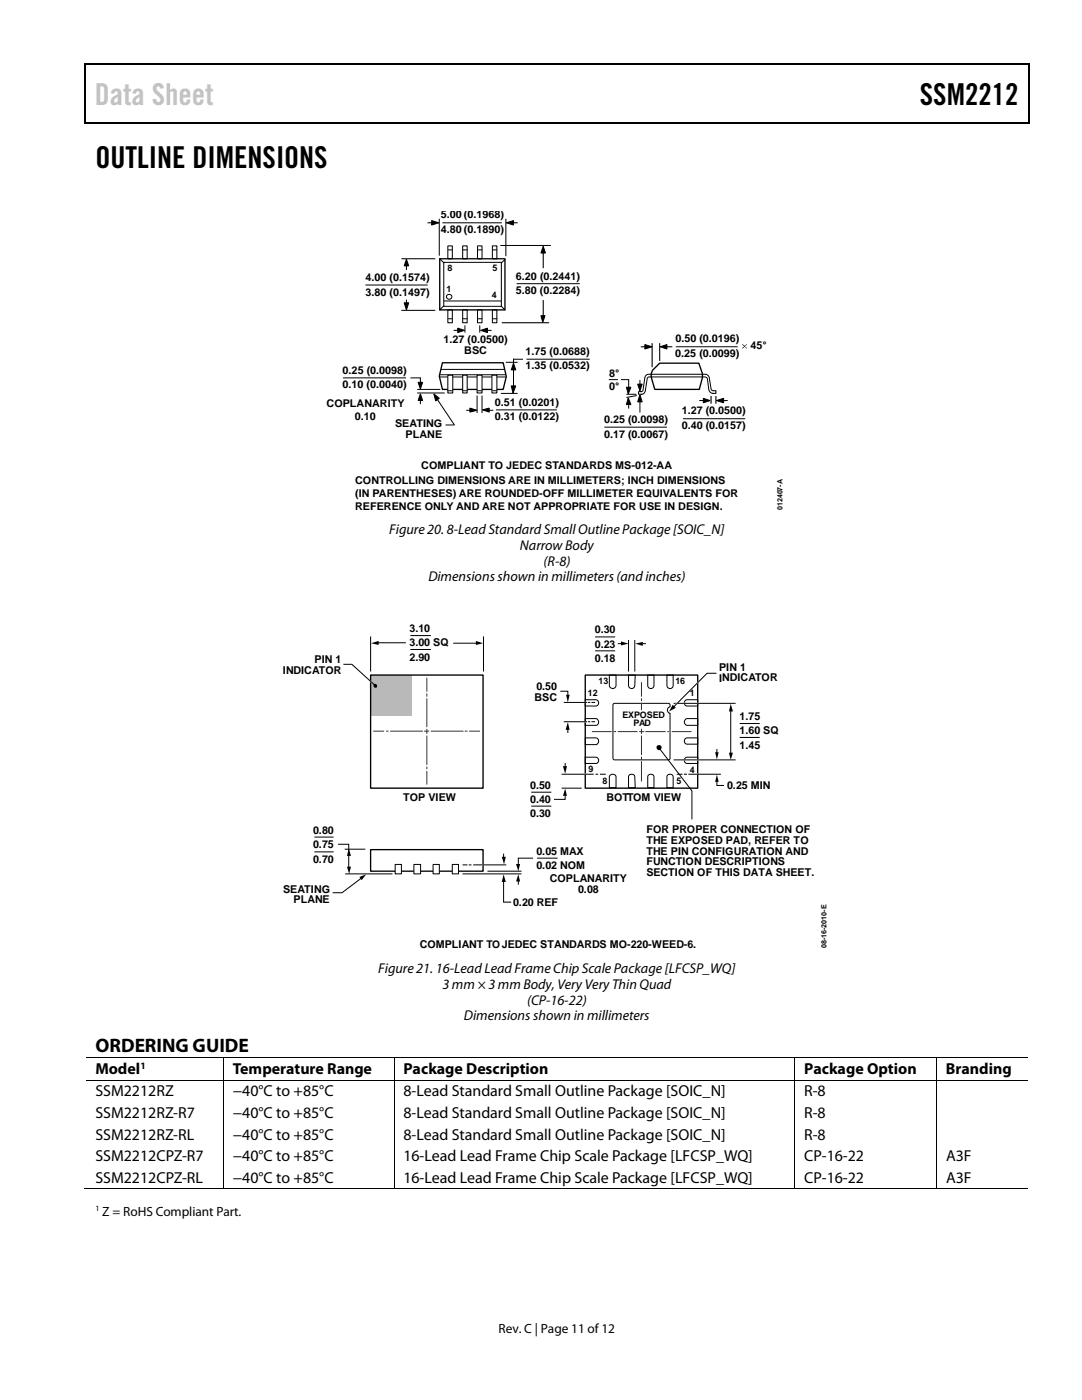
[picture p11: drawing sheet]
<svg xmlns="http://www.w3.org/2000/svg" width="216mm" height="279mm" viewBox="0 0 216 279" stroke-linecap="round" stroke-linejoin="round" font-family="sans-serif">
<path d="M16.9 12.7h.2v1h-.2zM16.9 12.7h.2v.3h-.2zM82.5 12.7h.3v.3h-.3zM205.1 12.7h.3v1h-.3zM205.1 12.7h.3v.3h-.3zM16.9 24.4h.2v.2h-.2zM82.3 24.4h.2v.2h-.2zM205.1 24.4h.3v.2h-.3z" fill="#000"/>
<path d="M17 13.7v10.7M17.1 12.8h65.4M82.8 12.8h122.3M205.2 13.7v10.7M17.1 24.5h188" fill="none" stroke="#000" stroke-width=".25"/>
<path d="M130.2 73.9l1.4-1.4h7.8l.8 2.1v.7l-.7 2.4h-8.8l-.8-2.5v-.6z" fill="none" stroke="#000" stroke-width=".27"/>
<path d="M130 74.7h10.1M130 75.2h10.2" fill="none" stroke="#000" stroke-width=".2"/>
<path d="M127.4 78.2h.5l.1 .5h-.6z" fill="#fff"/>
<path d="M130 74.7h-.6a.74 .74 0 0 0-.7 .6l-.4 2.7-.9 .2v.5h.6a.76 .76 0 0 0 .8-.7l.4-2.6 .3-.2h.5" fill="none" stroke="#000" stroke-width=".2"/>
<path d="M142.3 78h.6v.5h-.7z" fill-rule="evenodd" fill="#fff"/>
<g fill="none" stroke="#000" stroke-width=".2">
<path d="M87.7 75.2h13.2M87.7 74.8h13.2M88 73.7h12.8M100 78.5h3.2M101 72.3h2.2M102.5 71.7v6.3M105.2 71.7h12.3M121.6 75.8h1.6M124 75.8h1.4M125.1 78.7h1.8M125.4 75.9v2M127 79l-1.9 .3"/>
<path d="M127.7 75.9v.9M127.7 79.5v2.7M130.1 68.6v4.6M131.6 68.6v3.3M135 69.2h12.1M140.2 75.2l.6 .1 .4 .3 .2 2.1a.94 .94 0 0 0 .8 .8h.7v-.5h-.5M140.2 74.7a1.08 1.08 0 0 1 1.2 .4l.5 2.4v.3l.4 .2M141.9 79.1v1.4M142.9 79.1v1.4M120.7 85.3h12.3M125.4 80.4v1M136.4 83.6h12.2"/>
</g>
<path d="M141.9 79.1v1.4zM142.9 79.1v1.4zM148.1 68.8l.1-.1 .4 .3 .4-.3 .1 .1-.5 .3 .5 .4-.1 .1-.4-.4-.4 .4-.1-.1 .4-.4z" fill="#000"/>
<path d="M88.3 72.4h12.1l.6 2.7-.6 2.6h-12.1l-.6-2.6z" fill="none" stroke="#000" stroke-width=".27"/>
<path d="M92.3 74.9h.9v3.5h-.9z" fill="#fff" stroke="#000" stroke-width=".2"/>
<path d="M92.3 78h.9" fill="none" stroke="#000" stroke-width=".2"/>
<path d="M95.2 74.9h1v3.5h-1z" fill="#fff" stroke="#000" stroke-width=".2"/>
<path d="M95.3 78h.9" fill="none" stroke="#000" stroke-width=".2"/>
<path d="M98.2 74.9h.9v3.5h-.9z" fill="#fff" stroke="#000" stroke-width=".2"/>
<g fill="none" stroke="#000" stroke-width=".2">
<path d="M73 56.9h12.2M80.2 51.6h6.6M81.1 59.9v1.2M87.7 43.8v7.1M87.7 51.6l.9 .8M88.4 44.5h11.6M88.6 52.4h11.4v8.7h-11.4zM89.4 49.1h.9v2.5h-.9zM89.4 49.9h.8M92.3 49.1h.9v2.5h-.9zM92.3 49.9h.9M95.3 49.1h.9v2.5h-.9z"/>
<path d="M95.3 49.9h.9M98.2 49.1h.9v2.5h-.9zM98.3 49.9h.8M100 49h9.8M100.8 51.8l-.8 .6M100.9 43.8v7.2M103.2 56.6h12.4M108.4 50.1v3.3M108.4 60v3.6M68.5 75.4h12.4M80.2 61.9h6.6M82 75.4h1.9"/>
<path d="M83.3 77.7h4.4M83.3 78.4h5.3M83.4 76.3h.9l-.4 1.3zM83.9 75.5v1.4M83.9 78.6l.4 1.3h-.9zM83.9 79.3v1.3M86.6 78.6l1.1 .9-.8 .5zM87.3 79.8l3.3 4.9M88.5 61.1l-.8 .7M88.6 60.1h11.4M89.4 61.8h.9v2.6h-.9zM89.4 63.6h.8"/>
<path d="M92.3 61.8h.9v2.6h-.9zM92.3 63.6h.9M92.8 65v1.3M95.2 79v3.3M95.3 61.8h.9v2.6h-.9zM95.3 63.6h.9M95.7 65v1.3M96.2 79v3.3M98.2 61.8h.9v2.6h-.9zM98.2 78h.9M98.3 63.6h.8M100 61.1l.8 .7"/>
<path d="M100.2 64.4h9.3M89 84.8h1.6M93.1 81.9h1.4M93.8 81.4l1.4 .5-1.4 .3zM96.3 81.8l1.3-.4v.8zM96.9 81.9h1.4M99.1 81.8h11.9"/>
</g>
<path d="M83.9 78.6l.4 1.3h-.9zM83.9 75.5v1.4zM83.4 76.3h.9l-.4 1.3zM86.6 78.6l1.1 .9-.8 .5zM93.8 81.4l1.4 .5-1.4 .3zM96.3 81.8l1.3-.4v.8z" fill="#000"/>
<path d="M87.7 51.6h13.1v10.2h-13.1z" fill="none" stroke="#000" stroke-width=".27"/>
<path d="M89.4 74.9h.9v3.5h-.9z" fill="#fff" stroke="#000" stroke-width=".2"/>
<g fill="none" stroke="#000" stroke-width=".2">
<path d="M81.1 51.7l.4 1.4h-.8zM81.1 52.6v1.2M85.4 44.5h1.2M86.1 44l1.5 .5-1.5 .4zM101 44.5l1.5-.5v.9zM101.9 44.5h1.3M108.4 49.2l.4 1.3h-.9zM80.7 60.4h.8l-.4 1.4zM89.4 78h.9M90.6 65.9h1.2M91.3 65.5l1.4 .4-1.4 .5zM95.9 65.9l1.4-.4v.9z"/>
<path d="M96.8 65.9h1.2M102 77h.9l-.5 1.4zM102.5 72.5l.4 1.3h-.9zM102.5 71.7h1.8M107.9 63h.8l-.4 1.3zM125 77.3h.9l-.5 1.3zM125.4 79.4l.5 1.3h-.9zM127.2 76.7h.9l-.4 1.3zM127.7 78.8l.4 1.4h-.9zM128 69.2h1.1M128.7 68.8l1.4 .4-1.4 .5zM131.7 69.2l1.4-.4v.9z"/>
<path d="M132.6 69.2h1.5M139.6 79.9h1.2M140.3 79.5l1.4 .4-1.4 .5zM142.9 79.9l1.5-.4v.9zM143.9 79.9h1.2M81.9 126.8h4.1M81.9 129.6h4.1M118.7 127.1h4M118.7 129.9h4M147.6 144.4h4M147.6 147.2h4"/>
<circle cx="89.7" cy="59.2" r=".52"/>
</g>
<g fill="#000">
<path d="M81.1 51.7l.4 1.4h-.8zM81.1 52.6v1.2zM85.4 44.5h1.2zM86.1 44l1.5 .5-1.5 .4zM101.9 44.5h1.3zM101 44.5l1.5-.5v.9zM108.4 49.2l.4 1.3h-.9zM80.7 60.4h.8l-.4 1.4zM90.6 65.9h1.2zM91.3 65.5l1.4 .4-1.4 .5zM96.8 65.9h1.2zM95.9 65.9l1.4-.4v.9z"/>
<path d="M102.5 72.5l.4 1.3h-.9zM102 77h.9l-.5 1.4zM107.9 63h.8l-.4 1.3zM125 77.3h.9l-.5 1.3zM128 69.2h1.1zM127.2 76.7h.9l-.4 1.3zM128.7 68.8l1.4 .4-1.4 .5zM132.6 69.2h1.5zM131.7 69.2l1.4-.4v.9zM139.6 79.9h1.2zM143.9 79.9h1.2zM125.4 79.4l.5 1.3h-.9z"/>
<path d="M127.7 78.8l.4 1.4h-.9zM140.3 79.5l1.4 .4-1.4 .5zM142.9 79.9l1.5-.4v.9z"/>
</g>
<path d="M74.1 134.8h8v8.1h-8z" fill="#b5b7b9"/>
<g fill="none" stroke="#000" stroke-width=".2">
<path d="M68.5 132.6h1.7l4.7 4.3M74 127.1v6.8M75.3 128.3h5.7M90.4 128.4h4.8M96.5 127.1v6.8M111.8 137.9h1.5v1M116.8 139.7h2.1a.63 .63 0 0 1 .6 .6 .63 .63 0 0 1-.6 .6h-2.1zM121.6 134.7h1.3v2.1a.67 .67 0 0 1-.6 .6 .67 .67 0 0 1-.7-.6zM125.4 134.7h1.4l-.1 2.1a.62 .62 0 0 1-.7 .6 .62 .62 0 0 1-.6-.6zM129.2 134.7h1.3v2.1a.62 .62 0 0 1-.6 .6 .62 .62 0 0 1-.7-.6zM133.1 134.7h1.2v2.1a.62 .62 0 0 1-.6 .6 .62 .62 0 0 1-.6-.6zM136.7 139.8l.4-.1h2.1v1.2h-2.1a.64 .64 0 0 1-.4-1.1z"/>
<path d="M106 158.1h4M112.1 157.3h4M112.6 144h4.4M112.6 140.2h4.4M112.8 158.5v1h-2.3M112.8 152.3v.9M113.3 145.4v.9M116.8 151.1h2.1a.63 .63 0 0 1 .6 .6 .63 .63 0 0 1-.6 .7h-2.1zM116.8 147.3h2.1a.69 .69 0 0 1 .6 .6 .69 .69 0 0 1-.6 .7h-2.1zM116.8 143.4h2.1a.69 .69 0 0 1 .6 .7 .69 .69 0 0 1-.6 .7h-2.1zM117.4 144h.3M117.4 140.2h.3"/>
<path d="M118.1 144h.6M118.1 140.2h.6M121.8 154.7l.5-.2a.59 .59 0 0 1 .6 .6v2.1h-1.3v-2.1zM125.6 154.7l.2-.1a.63 .63 0 0 1 .9 .5l.1 2.1h-1.4v-2.1zM129.4 154.7l.2-.1a.63 .63 0 0 1 .9 .5v2.1h-1.3v-2.1zM133.3 154.7l.2-.1a.63 .63 0 0 1 .8 .5v2.1h-1.2v-2.1zM136.7 151.3l.4-.2h2.1v1.3h-2.1a.64 .64 0 0 1-.4-1.1zM136.7 147.4l.4-.1h2.1v1.2h-2.1a.64 .64 0 0 1-.4-1.1zM136.7 143.6l.4-.2h2.1v1.4h-2.1a.69 .69 0 0 1-.4-1.2zM145.8 141.7v8.8M67.5 168.5h2.1v2.1M68.9 174.4h9.4"/>
<path d="M69.6 170.5v2.7M72.2 175.2l-3.9 3h-1.9M92.3 174.4h11.7M97.4 173.9h6.6M100.5 175.7v4.3h1.5M100.5 170.5v.8M103.4 175.7v.8M106 160.9h4M106.4 171.3h-3v1.4M107.2 171.3h4.1"/>
</g>
<path d="M74 134.7h22.4v22.6h-22.4zM116.8 134.7h22.4v22.6h-22.4zM74 169.6h22.4v4.3h-22.4z" fill="none" stroke="#000" stroke-width=".27"/>
<g fill="#000">
<path d="M74 128.4l1.6-.5v.8zM95 127.9l1.4 .5-1.4 .3zM113 138.7h.7l-.4 1.5zM112.3 152.9h.8l-.3 1.5zM112.8 157.4l.3 1.4h-.8zM113.3 144.1l.4 1.6h-.8zM145.8 140.5l.5 1.5h-.8zM145.5 150.2h.8l-.5 1.5zM69.6 169.3l.4 1.5h-.8zM69.2 173h.8l-.3 1.4zM71.7 175l1.4-.5-.9 1.2zM100.5 174.5l.4 1.5h-.8z"/>
<path d="M100.1 171h.8l-.3 1.5zM103.4 174.5l.4 1.4h-.8zM103 172.4h.8l-.4 1.5z"/>
<circle cx="74.9" cy="136.8" r=".38"/>
</g>
<path d="M73.7 135.8l.5 .4M116.6 144h.4M116.6 140.2h.4M128.1 147.2v.2" fill="none" stroke="#fff" stroke-width=".27"/>
<path d="M136.2 151.7h3.6z" fill="#fff"/>
<path d="M136.2 151.7h3.6" fill="none" stroke="#fff" stroke-width=".27"/>
<path d="M136.1 140.4h3.7z" fill="#fff"/>
<path d="M136.1 140.4h3.7" fill="none" stroke="#fff" stroke-width=".27"/>
<path d="M123.3 128.5h.9M125.4 127.8v6.1M126.7 127.8v6.1M128 128.5h.9M134.4 151.7h12.4M134.4 140.4h12.4" fill="none" stroke="#000" stroke-width=".2"/>
<path d="M123.9 128l1.5 .5-1.5 .3zM126.8 128.5l1.5-.4v.8z" fill="#000"/>
<g fill="#fff" stroke="#000" stroke-width=".2">
<path d="M78.8 172.5h1.3v1.9h-1.3z"/>
<path d="M82.6 172.5h1.3v1.9h-1.3z"/>
<path d="M86.4 172.5h1.3v1.9h-1.3z"/>
<path d="M90.2 172.5h1.3v1.9h-1.3z"/>
</g>
<g fill="none" stroke="#000" stroke-width=".2">
<path d="M143 134.4h-1.9l-6.8 6.8M112.1 154.5h6.4M118.8 154.5h.6M119.7 154.5h1.2M122.4 140.4h10.9l.4 .2v.5a.63 .63 0 0 0-.5 .6 .63 .63 0 0 0 .5 .6v9l-.1 .3-10.9 .1-.3-.1-.1-.3v-10.6zM131.5 149.2l6.6 8.6v5.7M135 154.5h1.2M136.5 154.5h.6M137.3 154.5h6.5M143 149.6v.8M143 155.8v1h1.5M62.7 167.1h3.9"/>
<path d="M62.7 170h3.9M68.8 169.5h4.1M92.3 172.6h1M93.5 172.6h.6M94.4 172.6h6.6M17.1 211.1h27.3M17.1 215.6h27.3M44.5 211.2v4.3M44.5 215.7v21.5M44.6 211.1h34M44.6 215.6h34M78.7 211.2v4.3"/>
<path d="M78.7 215.7v21.5M78.7 211.1h79.8M78.7 215.6h79.8M158.6 211.2v4.3M158.6 215.7v21.5M158.7 211.1h28.1M158.7 215.6h28.1M186.9 211.2v4.3M186.9 215.7v21.5M186.9 211.1h18.2M186.9 215.6h18.2M16.9 237.3h27.5"/>
<path d="M44.6 237.3h34M78.7 237.3h79.8M158.7 237.3h28.1M186.9 237.3h18.2"/>
</g>
<path d="M139.5 136l-5.1 5M116.5 154.5h.5M122.6 146h.1M128 140.5v.3M128 151.2v.2M133.3 146h.2M138.9 154.5h.4M96 172.6h.5" fill="none" stroke="#fff" stroke-width=".27"/>
<g fill="#000">
<path d="M134.2 140.6l.7 .7-1.4 .7zM142.7 150.1h.7l-.4 1.5zM143 154.6l.4 1.4h-.7zM44.4 211h.2v.2h-.2zM44.4 215.5h.2v.2h-.2zM78.6 211h.1v.2h-.1zM78.6 215.5h.1v.2h-.1zM158.5 211h.2v.2h-.2zM158.5 215.5h.2v.2h-.2zM186.8 211h.1v.2h-.1zM186.8 215.5h.1v.2h-.1zM44.4 237.2h.2v.2h-.2z"/>
<path d="M78.6 237.2h.1v.2h-.1zM158.5 237.2h.2v.2h-.2zM186.8 237.2h.1v.2h-.1z"/>
<circle cx="131.5" cy="149.2" r=".52"/>
</g>
<g fill="none" stroke="#303030" stroke-width=".2">
<path d="M85.2 135.4v2.5M85.2 138.5v.4M85.2 139.5v5.5M128 136.2v2.7M128 139.5v.3M74.6 145.9h1.9M77.2 145.9h.2M78 145.9h6.3M84.7 145.9h.8M85.2 145.6v.8M85.2 146.9v5.6M85.2 153.1v.3"/>
<path d="M85.2 154v2.5M86.1 145.9h6.3M92.8 145.9h.4M93.7 145.9h2M118.2 146h3.7M122.5 146h.3M123.4 146h3.7M127.6 146h.8M128 140.4v1.2M128 145.6v.8M128 146.9v3.7M128 151.1v.5"/>
<path d="M128 152v3.9M128.9 146h3.8M133.3 146h.2M134.1 146h3.8"/>
</g>
<text font-size="6" fill="#c1c1c1" x="18.9" y="20.9">Data Sheet</text>
<g font-size="6">
<text x="183.6" y="20.9">SSM2212</text>
<text x="19" y="33.6">OUTLINE DIMENSIONS</text>
</g>
<text font-size="3.9" x="19" y="210">ORDERING GUIDE</text>
<g font-size="3.2">
<text x="19" y="214.3">Model</text>
<text x="46.4" y="214.3">Temperature Range</text>
<text x="80.5" y="214.3">Package Description</text>
<text x="160.5" y="214.3">Package Option</text>
<text x="188.8" y="214.3">Branding</text>
<text x="19" y="218.8">SSM2212RZ</text>
<text x="46.4" y="218.8">−40°C to +85°C</text>
<text x="80.5" y="218.8">8-Lead Standard Small Outline Package [SOIC_N]</text>
<text x="160.5" y="218.8">R-8</text>
<text x="19" y="223.1">SSM2212RZ-R7</text>
<text x="19" y="227.4">SSM2212RZ-RL</text>
<text x="46.4" y="223.1">−40°C to +85°C</text>
<text x="46.4" y="227.4">−40°C to +85°C</text>
<text x="80.5" y="227.4">8-Lead Standard Small Outline Package [SOIC_N]</text>
<text x="80.5" y="223.1">8-Lead Standard Small Outline Package [SOIC_N]</text>
<text x="160.5" y="223.1">R-8</text>
<text x="160.5" y="227.4">R-8</text>
<text x="19" y="231.7">SSM2212CPZ-R7</text>
<text x="46.4" y="231.7">−40°C to +85°C</text>
<text x="80.5" y="231.7">16-Lead Lead Frame Chip Scale Package [LFCSP_WQ]</text>
<text x="160.5" y="231.7">CP-16-22</text>
<text x="188.8" y="231.7">A3F</text>
<text x="19" y="236">SSM2212CPZ-RL</text>
<text x="46.4" y="236">−40°C to +85°C</text>
<text x="80.5" y="236">16-Lead Lead Frame Chip Scale Package [LFCSP_WQ]</text>
<text x="160.5" y="236">CP-16-22</text>
<text x="188.8" y="236">A3F</text>
</g>
<g font-size="2.8">
<text x="77.7" y="106.5">Figure 20. 8-Lead Standard Small Outline Package [SOIC_N]</text>
<text x="103.8" y="109.7">Narrow Body</text>
<text x="108.5" y="112.9">(R-8)</text>
<text x="85.5" y="116">Dimensions shown in millimeters (and inches)</text>
<text x="75.5" y="194.2">Figure 21. 16-Lead Lead Frame Chip Scale Package [LFCSP_WQ]</text>
<text x="88.3" y="197.3">3 mm × 3 mm Body, Very Very Thin Quad</text>
<text x="92.6" y="203.7">Dimensions shown in millimeters</text>
<text x="105.2" y="200.5">(CP-16-22)</text>
</g>
<g font-size="2.7">
<text x="20.4" y="242.6">Z = RoHS Compliant Part.</text>
<text x="99.5" y="266">Rev. C | Page 11 of12</text>
</g>
<g font-size="2.1">
<text x="87.9" y="43.6">5.00 (0.1968)</text>
<text x="87.9" y="46.4">4.80 (0.1890)</text>
<text x="72.9" y="59">3.80 (0.1497)</text>
<text x="72.9" y="56.2">4.00 (0.1574)</text>
<text x="103" y="58.7">5.80 (0.2284)</text>
<text x="103" y="55.8">6.20 (0.2441)</text>
<text x="88.5" y="68.5">1.27 (0.0500)</text>
<text x="92.7" y="70.6">BSC</text>
<text x="104.9" y="70.9">1.75 (0.0688)</text>
<text x="134.8" y="71.2">0.25 (0.0099)</text>
<text x="134.8" y="68.3">0.50 (0.0196)</text>
<text x="149.8" y="69.7">45°</text>
<text x="68.4" y="77.4">0.10 (0.0040)</text>
<text x="68.4" y="74.6">0.25 (0.0098)</text>
<text x="104.9" y="73.7">1.35 (0.0532)</text>
<text x="121.5" y="75.2">8°</text>
<text x="121.5" y="77.8">0°</text>
<text x="65.2" y="81.2">COPLANARITY</text>
<text x="70.8" y="83.7">0.10</text>
<text x="98.7" y="83.9">0.31 (0.0122)</text>
<text x="98.7" y="81.1">0.51 (0.0201)</text>
<text x="136" y="82.7">1.27 (0.0500)</text>
<text x="78.8" y="85.3">SEATING</text>
<text x="80.9" y="87.4">PLANE</text>
<text x="120.5" y="87.3">0.17 (0.0067)</text>
<text x="120.5" y="84.5">0.25 (0.0098)</text>
<text x="136" y="85.5">0.40 (0.0157)</text>
<text x="84.1" y="93.5">COMPLIANT TO JEDEC STANDARDS MS-012-AA</text>
<text x="70.9" y="96.6">CONTROLLING DIMENSIONS ARE IN MILLIMETERS; INCH DIMENSIONS</text>
<text x="70.9" y="99.2">(IN PARENTHESES) ARE ROUNDED-OFF MILLIMETER EQUIVALENTS FOR</text>
<text x="70.9" y="101.8">REFERENCE ONLY AND ARE NOT APPROPRIATE FOR USE IN DESIGN.</text>
<text x="81.7" y="126.1">3.10</text>
<text x="81.7" y="129">3.00 SQ</text>
<text x="81.7" y="131.8">2.90</text>
<text x="118.7" y="126.4">0.30</text>
<text x="118.7" y="129.2">0.23</text>
<text x="56.4" y="134.5">INDICATOR</text>
<text x="62.8" y="132.3">PIN 1</text>
<text x="107" y="137.7">0.50</text>
<text x="118.7" y="132.1">0.18</text>
<text x="143.5" y="133.9">PIN 1</text>
<text x="143.5" y="136">INDICATOR</text>
<text x="106.7" y="139.8">BSC</text>
<text x="147.6" y="143.6">1.75</text>
<text x="147.6" y="146.5">1.60 SQ</text>
<text x="147.6" y="149.4">1.45</text>
<text x="80.4" y="159.8">TOP VIEW</text>
<text x="105.8" y="157.4">0.50</text>
<text x="105.8" y="160.2">0.40</text>
<text x="121" y="159.8">BOTTOM VIEW</text>
<text x="145.1" y="157.5">0.25 MIN</text>
<text x="62.5" y="166.4">0.80</text>
<text x="105.8" y="163.1">0.30</text>
<text x="129" y="166.3">FOR PROPER CONNECTION OF</text>
<text x="62.5" y="169.3">0.75</text>
<text x="62.5" y="172.2">0.70</text>
<text x="107" y="170.6">0.05 MAX</text>
<text x="107" y="173.4">0.02 NOM</text>
<text x="129" y="168.4">THE EXPOSED PAD, REFER TO</text>
<text x="129" y="170.6">THE PIN CONFIGURATION AND</text>
<text x="129" y="172.7">FUNCTION DESCRIPTIONS</text>
<text x="56.5" y="178.2">SEATING</text>
<text x="109.7" y="176">COPLANARITY</text>
<text x="115.4" y="178.1">0.08</text>
<text x="129" y="174.9">SECTION OF THIS DATA SHEET.</text>
<text x="58.6" y="180.3">PLANE</text>
<text x="102.4" y="180.8">0.20 REF</text>
<text x="83.8" y="189.3">COMPLIANT TOJEDEC STANDARDS MO-220-WEED-6.</text>
</g>
<text font-size="1.9" x="28" y="213.3">1</text>
<g font-size="1.8">
<text x="89.1" y="58.2">1</text>
<text x="89.3" y="54">8</text>
<text x="98.2" y="59.4">4</text>
<text x="98.3" y="54">5</text>
<text x="119.4" y="136.6">13</text>
<text x="134.8" y="136.6">16</text>
<text x="117.3" y="138.9">12</text>
<text x="124.2" y="143.4">EXPOSED</text>
<text x="137.7" y="138.9">1</text>
<text x="126.4" y="145">PAD</text>
<text x="117.5" y="154.1">9</text>
<text x="137.6" y="154.2">4</text>
<text x="120.2" y="156.5">8</text>
<text x="135" y="156.5">5</text>
</g>
<text font-size="1.6" x="19" y="241.7">1</text>
<g font-size="1.4">
<text x="156.1" y="101.8" transform="rotate(-90 156.1 101.8)">012407-A</text>
<text x="164.9" y="189.3" transform="rotate(-90 164.9 189.3)">08-16-2010-E</text>
</g>
</svg>
